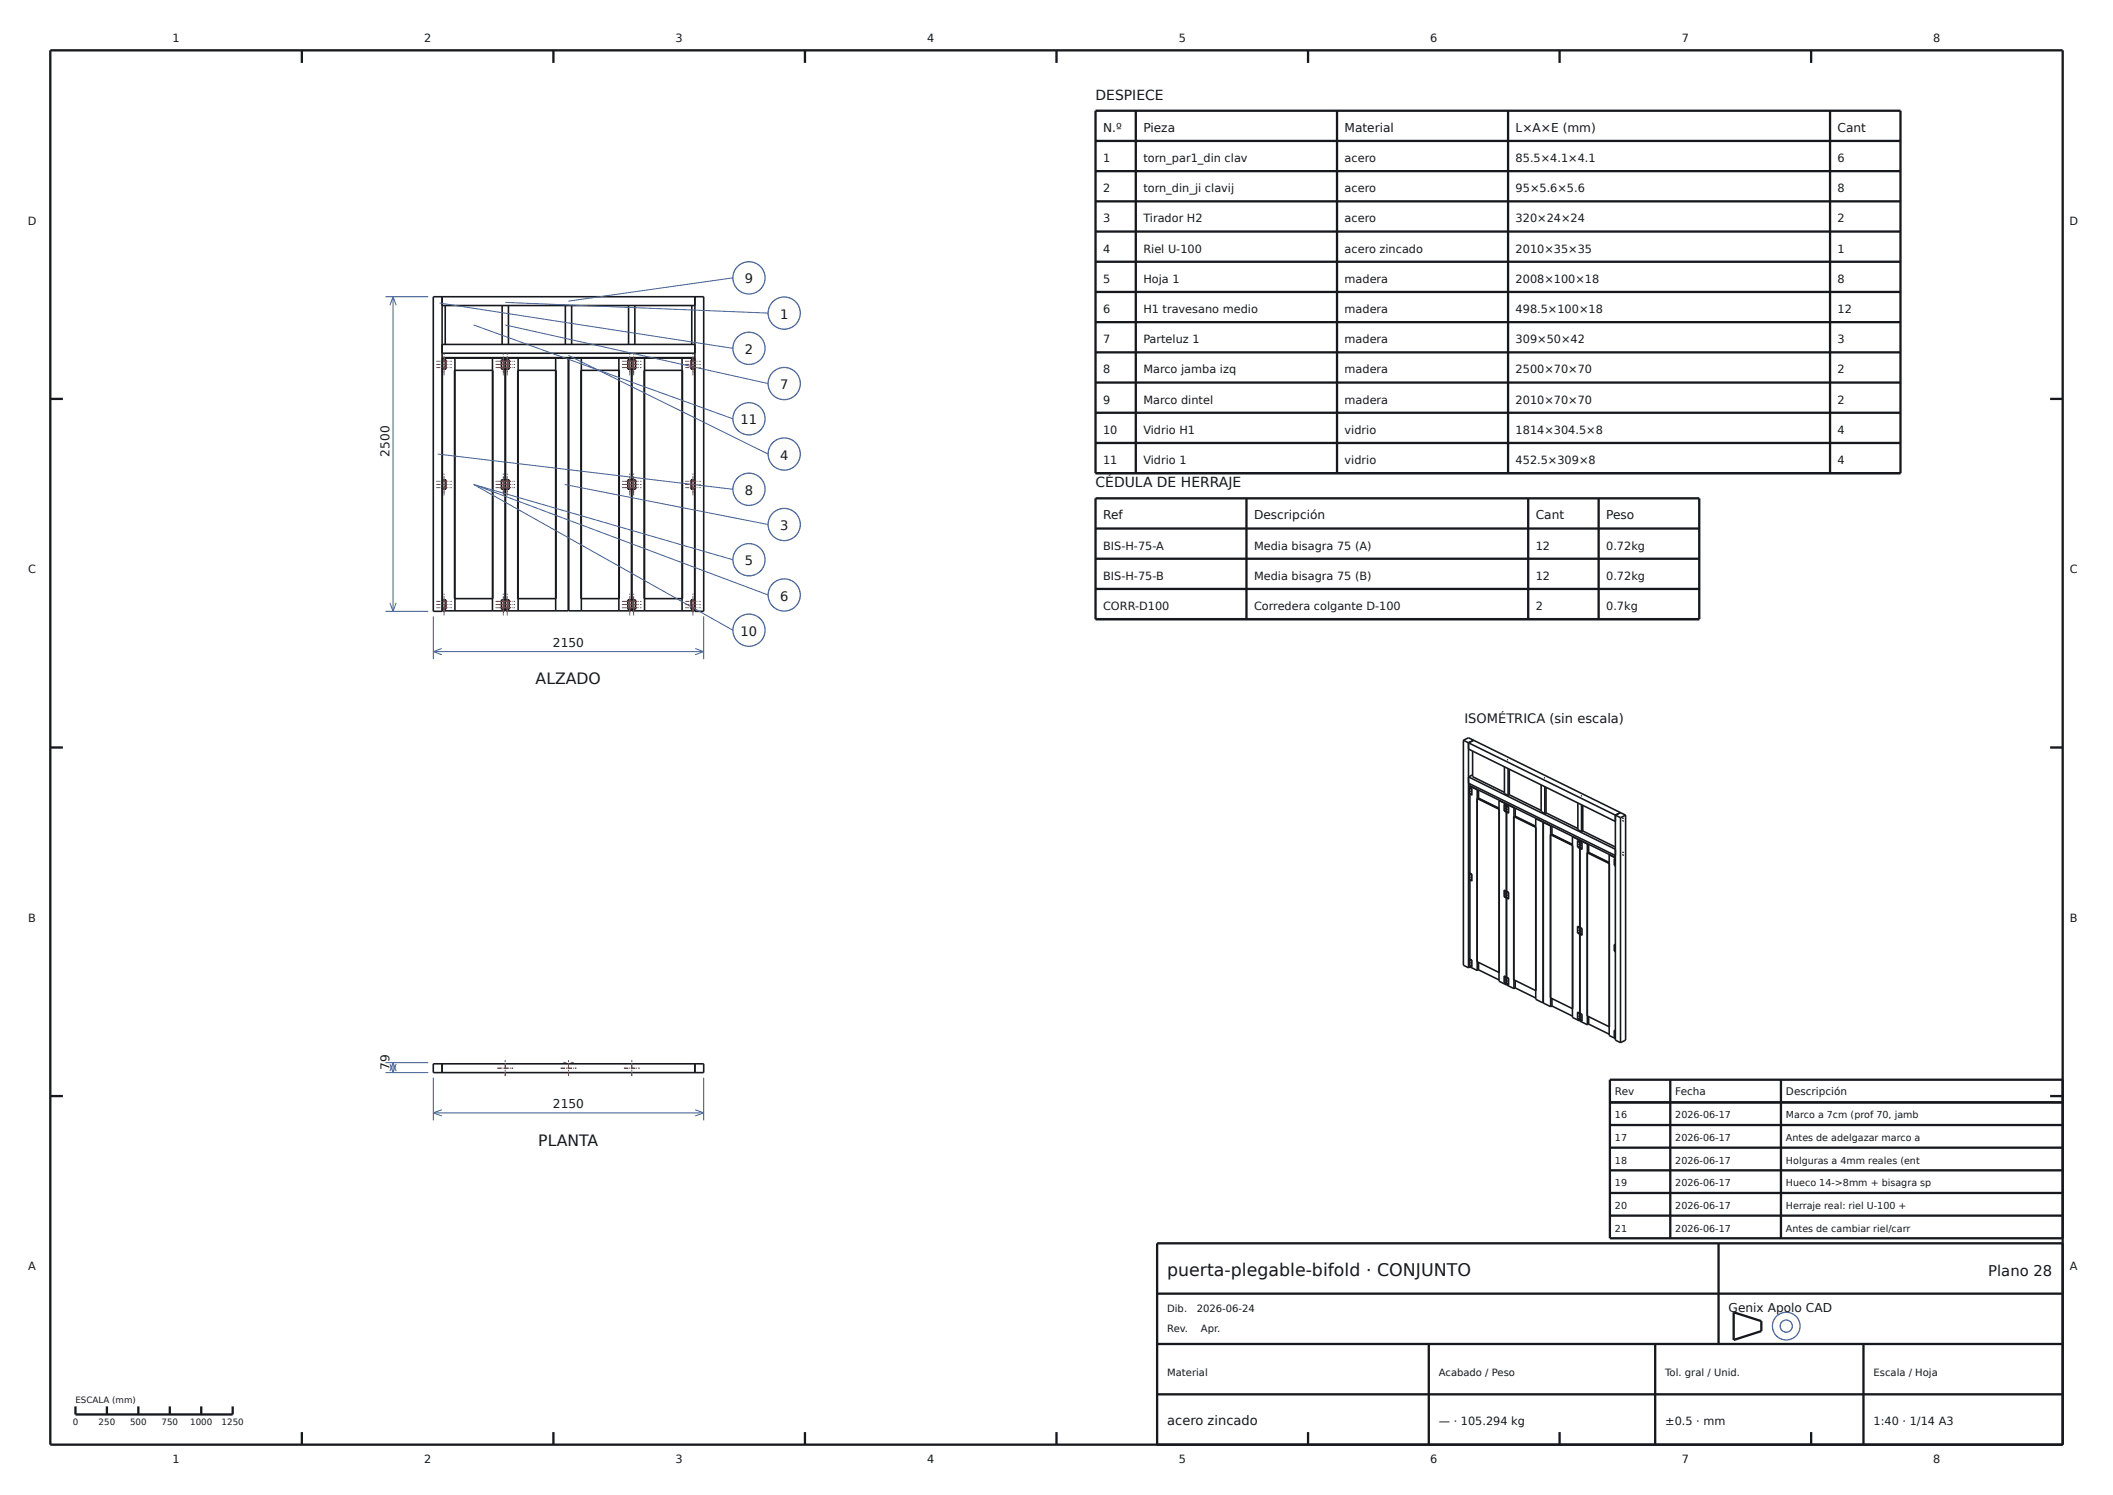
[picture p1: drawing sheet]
<svg xmlns="http://www.w3.org/2000/svg" width="420mm" height="297mm" viewBox="0 0 420 297" stroke-linecap="round" stroke-linejoin="round" font-family="sans-serif">
<g fill="#fdfdfb" stroke="#3a5e9c" stroke-width=".25">
<circle cx="148.9" cy="55.2" r="3.2"/>
<circle cx="155.9" cy="62.2" r="3.2"/>
<circle cx="148.9" cy="69.2" r="3.2"/>
<circle cx="155.9" cy="76.2" r="3.2"/>
<circle cx="148.9" cy="83.2" r="3.2"/>
<circle cx="155.9" cy="90.2" r="3.2"/>
<circle cx="148.9" cy="97.2" r="3.2"/>
<circle cx="155.9" cy="104.2" r="3.2"/>
<circle cx="148.9" cy="111.2" r="3.2"/>
<circle cx="155.9" cy="118.2" r="3.2"/>
<circle cx="148.9" cy="125.2" r="3.2"/>
<circle cx="355" cy="263.5" r="2.75"/>
<circle cx="355.1" cy="263.5" r="1.21"/>
</g>
<g fill="none" stroke="#16181d" stroke-width=".46">
<path d="M10 10h400v277h-400zM60 10v2.5M110 10v2.5M160 10v2.5M210 10v2.5M260 10v2.5M310 10v2.5M360 10v2.5M217.8 22h160v72h-160zM217.8 28h160M217.8 34h160M217.8 40h160"/>
<path d="M225.8 22v72M265.8 22v72M299.8 22v72M363.8 22v72M217.8 46h160M217.8 52h160M217.8 58h160M10 79.3h2.5M217.8 64h160M217.8 70h160M217.8 76h160M407.5 79.3h2.5"/>
<path d="M217.8 99h120v24h-120zM217.8 82h160M217.8 88h160M247.8 99v24M303.8 99v24M317.8 99v24M217.8 105h120M217.8 111h120M217.8 117h120M10 148.5h2.5M407.5 148.5h2.5M10 217.8h2.5"/>
<path d="M320 219h90M332 214.5v31.5M354 214.5v31.5M407.5 217.8h2.5M410 214.5h-90v31.5h90M320 223.5h90M320 228h90M320 232.5h90M320 237h90M230 257h180M320 241.5h90M341.6 247v20"/>
<path d="M410 247h-180v40M15 279.4v1.6h31.2v-1.6M21.3 279.4v1.6M27.5 279.4v1.6M33.7 279.4v1.6M40 279.4v1.6M230 277h180M230 267h180M284 267v20M329 267v20M344.6 260.7l5.5 1.8v1.9l-5.5 1.8zM370.4 267v20"/>
<path d="M60 284.5v2.5M110 284.5v2.5M160 284.5v2.5M210 284.5v2.5M260 284.5v2.5M310 284.5v2.5M360 284.5v2.5"/>
</g>
<g fill="none" stroke="#16181d" stroke-width=".32">
<path d="M87.9 58.9v62.6h-1.8v-62.6h53.8v62.6h-1.8v-62.6M87.9 60.7h50.2M87.9 70.2h50.2M87.9 68.4h50.2M87.9 71.5h.7v1.8h-.7M87.9 71.1h50.2M88.2 72.4h.1M88.2 73h.1M88.2 71.8h.1M88.2 73.1h.1M88.2 71.7h.1M88.3 73h.1"/>
<path d="M88.3 72.3v.1M88.3 71.7h.1M88.3 72.4h.1M88.3 73.1h.1M88.3 71.8h.1M88.5 60.7v7.7M90.3 73.6h7.7v45.3h-7.7zM90.4 71.2v50.2M97.9 71.2v50.2M99.7 71.5h1.5v1.8h-1.5zM99.8 60.7v7.7M100 73h.1"/>
<path d="M100 71.8h.1M100 72.4h.1M100 73v.1M100 71.7v.1M100 73.1h.1M100 71.7h.1M100 72.3l.1 .1M100 72.3v.1M100.1 72.4h-.1M100.1 71.8h-.1M100.1 73.1h-.1M100.1 72.4h.1"/>
<path d="M100.1 71.8h.1M100.1 73.1h.1M100.1 73h.1M100.4 71.5v-.3h-12.5v50.2h12.5v-.4M100.4 73.3v22M100.4 71.5v1.8M100.5 73.3v22M100.8 72.4h.1M100.8 73h.1M100.8 71.8h.1M100.8 73.1h.1M100.8 71.7h.1"/>
<path d="M100.8 72.3v.1M100.9 72.4h.1M100.9 73h.1M100.9 73.1h-.1M100.9 71.8h.1M100.9 73v.1M101.1 60.7v7.7M102.9 73.6h7.6v45.3h-7.6zM103 71.2v50.2M110.4 71.2v50.2M110.9 71.1v.1M112.4 60.7v7.7"/>
<path d="M112.9 71.1v50.3h-12.4v-.4M112.9 71.2h-12.4v.3M113.1 71.1v50.3h12.4v-.4M113.1 71.2h12.4v.3M113.6 60.7v7.7M115 71.1v.1M115.5 73.6h7.6v45.3h-7.6zM115.5 71.2v50.2M123 71.2v50.2M124.8 71.5h1.5v1.8h-1.5zM124.9 60.7v7.7M125.1 73h.1"/>
<path d="M125.1 71.8h.1M125.1 72.4h.1M125.2 73h-.1M125.2 72.4h-.1M125.2 73.1h.1M125.2 72.4h.1M125.2 71.7h-.1M125.2 71.8h.1M125.2 73h.1M125.2 71.7h.1M125.2 72.3v.1M125.5 73.3v22"/>
<path d="M125.6 71.5v1.8M125.6 71.5v-.3h12.5v50.2h-12.5v-.4M125.6 73.3v22M125.9 72.4h.1M125.9 73h.1M125.9 71.8h.1M125.9 73.1h.1M125.9 71.7h.1M125.9 72.3v.1M126 73.1h-.1M126 72.4h-.1M126 71.7h.1"/>
<path d="M126 71.8h-.1M126 73.1h.1M126 73h.1M126 72.4h.1M126 71.7v.1M126 71.8h.1M126.2 60.7v7.7M128 73.6h7.6v45.3h-7.6zM128.1 71.2v50.2M135.6 71.2v50.2M137.5 60.7v7.7M137.7 72.4h.1"/>
<path d="M137.7 73h.1M137.7 71.8h.1M137.7 73.1h.1M137.7 71.7h.1M137.8 73h.1M137.8 72.4h.1M137.8 71.7h.1M137.8 73.1h.1M137.8 71.8h.1M137.8 73v.1M138.1 71.5h-.7v1.8h.7M87.9 95.3h.7v1.9h-.7"/>
<path d="M88.2 96.9h.1M88.2 95.6h.1M88.2 96.2v.1M88.2 96.2h.1M88.2 96.3h.1M88.2 96.8v.1M88.2 95.7h.1M88.2 96.8h.1M88.3 96.8h.1M88.3 96.2h.1M88.3 95.6h.1M88.3 96.9h.1"/>
<path d="M88.3 96.3h.1M88.3 95.7h.1M99.7 95.3h1.5v1.9h-1.5zM100 96.3h.1M100 96.9h.1M100 95.6h.1M100 96.2h.1M100 95.6v.1M100 96.8h.1M100.1 96.3h-.1M100.1 95.6h.1M100.1 95.7h-.1"/>
<path d="M100.1 96.9h.1M100.1 96.3h.1M100.1 95.7h.1M100.1 96.2h.1M100.4 97.2v22M100.4 95.3v1.9M100.5 97.2v22M100.8 96.3h.1M100.8 96.9h.1M100.8 95.6h.1M100.8 96.2h.1M100.8 96.8h.1"/>
<path d="M100.8 95.7h.1M100.9 96.8h.1M100.9 96.2h.1M100.9 96.9h-.1M100.9 95.6h.1M100.9 96.9h.1M100.9 95.7h.1M100.9 96.3h.1M100.9 95.6v.1M100.9 96.2v.1M124.8 95.3h1.5v1.9h-1.5zM125.1 96.3h.1"/>
<path d="M125.1 96.9h.1M125.1 95.6h.1M125.1 96.2h.1M125.2 96.8h-.1M125.2 96.2h-.1M125.2 96.9h.1M125.2 96.3h.1M125.2 95.7h.1M125.2 96.8h.1M125.2 96.2h.1M125.2 95.6h-.1M125.2 95.6h.1"/>
<path d="M125.2 96.2v.1M125.5 97.2v22M125.6 95.3v1.9M125.6 97.2v22M125.9 96.9h.1M125.9 95.6h.1M125.9 96.2v.1M125.9 96.2h.1M125.9 96.3h.1M125.9 96.8h.1M125.9 95.7h.1M126 96.3h-.1"/>
<path d="M126 95.6h.1M126 95.7h-.1M126 96.9h.1M126 96.8v.1M126 96.2h.1M126 96.3h.1M137.7 96.3h.1M137.7 96.9h.1M137.7 95.6h.1M137.7 96.2h.1M137.7 96.8h.1M137.7 95.7h.1"/>
<path d="M137.8 96.8h.1M137.8 96.2h.1M137.8 95.6h.1M137.8 96.9h.1M137.8 95.7h.1M137.8 96.3h.1M137.8 95.6v.1M138.1 95.3h-.7v1.9h.7M87.9 119.2h.7v1.8h-.7M88.2 119.5h.1M88.2 119.4h.1M88.3 119.4h.1"/>
<path d="M88.3 119.5h.1M99.7 119.2h1.5v1.8h-1.5zM100 119.5h.1M100 119.4v.1M100 119.4h.1M100.1 119.4h.1M100.1 119.5h-.1M100.1 119.5h.1M100.4 119.2v1.8M100.8 119.5h.1M100.8 119.4h.1M100.9 119.4h.1"/>
<path d="M100.9 119.5h.1M124.8 119.2h1.5v1.8h-1.5zM125.1 119.5h.1M125.1 119.4h.1M125.2 119.5h.1M125.2 119.4h-.1M125.2 119.4h.1M125.6 119.2v1.8M125.9 119.5h.1M125.9 119.4h.1M126 119.4h.1M126 119.5h-.1"/>
<path d="M126 119.4v.1M126 119.5h.1M137.7 119.5h.1M137.7 119.4h.1M137.8 119.4h.1M137.8 119.5h.1M138.1 119.2h-.7v1.8h.7M88.2 120.1h.1M88.2 120.7h.1M88.2 120.7v.1M88.2 120.8h.1M88.3 120.7h.1"/>
<path d="M88.3 120.1h.1M88.3 120.8h.1M100 120.1h.1M100 120.7v.1M100 120.7h.1M100 120.8h.1M100.1 120.8h-.1M100.1 120.1h-.1M100.1 120.8h.1M100.1 120.1h.1M100.1 120.7h.1M100.8 120.7h.1"/>
<path d="M100.8 120.7v.1M100.8 120.1h.1M100.8 120.8h.1M100.9 120.1h.1M100.9 120.8h.1M100.9 120.7h.1M125.1 120.7h.1M125.1 120.7v.1M125.1 120.1h.1M125.2 120.7h-.1M125.2 120.1h-.1M125.2 120.8h.1"/>
<path d="M125.2 120.1h.1M125.2 120.7h.1M125.9 120.1h.1M125.9 120.7h.1M125.9 120.7v.1M125.9 120.8h.1M126 120.7h.1M126 120.8h-.1M126 120.1h-.1M126 120.1h.1M126 120.7v.1M137.7 120.1h.1"/>
<path d="M137.7 120.7h.1M137.7 120.8h.1M137.8 120.7h.1M137.8 120.1h.1M137.8 120.8h.1M290.9 147.1v44.7l1 .5M290.9 147.1l1-.5 1 .5M290.9 147.1l1 .5M291.9 147.6v44.7M291.9 147.6l30.2 14.8M291.9 148.8l29.2 14.4M291.9 155.6l29.2 14.4"/>
<path d="M292.1 156.4h.1M292.1 157.7h.1M292.1 156.4l.5 .2M292.1 156.4v1.3M292.1 157.7l.5 .3M292.1 155.7v.4l29 14.2M292.2 156.4h-.1M292.2 156.4h.1M292.2 156.2v.2M292.2 157.8v15.7M292.2 156.2l1.4 .7M292.3 156.1l-.1 .1"/>
<path d="M292.3 156.7h.1M292.3 157.2h.1M292.3 157.6h.1M292.3 157.6v.1M292.3 156.8h.1M292.3 157.7h.1M292.3 157.1v.1M292.4 157.6h.1M292.4 157.2h.1M292.4 156.7h.1M292.4 157.7h.1M292.4 156.8h.1"/>
<path d="M292.4 157.6v.1M292.4 156.7v.1M292.6 156.6v1.4M292.6 156.6h.1M292.6 157.9v.1M292.7 153.9l-.8 .4 29.2 14.4M292.7 149.2v5.1l6.3 3.1M292.9 147.1l-1 .5M292.9 147.1l30.2 14.8M293.6 158.6l4.4 2.2v32.4l-4.4-2.2zM293.6 156.9v35.9M293.7 158.6l4.3 2.1"/>
<path d="M293.7 156.9h-.1M293.9 156.9v1.7M293.9 158.6l4.1 2M298 159l1.4 .7M298 159v35.9l1.4 .7M298 159h.1M299 159.8v1.3l.9 .5M299 159.8l.9 .4M299 159.8h.1M299 152.3v5.4l.8 .3M299.4 160h.1M299.4 159.7v35.9"/>
<path d="M299.5 160h-.1M299.5 160h.1M299.5 159.8l1.4 .7M299.5 159.8v35.9l1.4 .7M299.5 159.7h-.1M299.5 159.7v.1M299.7 150.9h.1M299.8 152.7v5.3M300 157.9l6.3 3.1M300 152.8v5.1M300 157.9l-.2 .1M306.3 155.9v5.3l.8 .4"/>
<path d="M307 154.5h.1M307.1 156.3v5.3M307.3 156.4v5.1M313.6 159.5v5.3l.8 .4M314.3 158.1h.1M314.4 158.1h.1M314.4 159.9v5.3M314.6 160v5.1M292.1 173.5h.1M292.1 174.8h.1M292.1 173.5l.5 .2M292.1 174.8l.5 .2"/>
<path d="M292.1 173.5v1.3M292.2 173.4h.1M292.2 173.4l-.1 .1M292.2 173.5h.1M292.2 174.8v15.7M292.3 174.2h.1M292.3 174.7h.1M292.3 173.8h.1M292.3 174.2v.1M292.4 174.7h.1M292.4 174.2h.1M292.4 173.8h.1"/>
<path d="M292.4 174.3h.1M292.6 173.7v1.3M292.6 173.7h.1M292.6 175h.1M299 176.8v1.4l.9 .4M299 176.8l.9 .5M299 176.8h.1M299.2 160.1h.1M299.2 160.5h.1M299.2 177.6h.1M299.2 161h.1M299.2 178.1h.1"/>
<path d="M299.2 177.2h.1M299.2 178h.1M299.2 177.1h.1M299.2 160.6h.1M299.4 177h.1M299.4 161.3h.1M299.4 178.4h.1M299.4 177.1h.1M299.5 177h.1M299.5 177h-.1M299.5 177l-.1 .1M299.5 177v.1"/>
<path d="M299.6 160.8h.1M299.6 160.3h.1M299.6 178.3h.1M299.6 177.4h.1M299.6 177.8h.1M299.6 161.2h.1M299.6 178.2v.1M299.6 160.7h.1M299.6 178.2h.1M299.6 161.3h.1M299.6 160.4h.1M299.7 160.8h.1"/>
<path d="M299.7 177.4h.1M299.7 178.3h.1M299.7 177.8h.1M299.7 161.2h.1M299.7 160.3h.1M299.7 161.3h.1M299.7 160.4h.1M299.9 160.2v1.4M299.9 177.3v1.3M299.9 160.2h.1M299.9 161.5v.1M299.9 177.2v.1"/>
<path d="M299.9 178.6h.1M300.9 162.2l4.4 2.2v32.4l-4.4-2.2zM300.9 160.5v35.9M301 162.1l4.3 2.1M301 160.5h-.1M301.2 160.5v1.7M301.2 162.2l4.1 2M305.3 162.6l1.4 .7M305.3 162.6v35.9l1.4 .7M305.3 162.6h.1M305.6 162.7v.1M306.7 163.3v35.9"/>
<path d="M306.8 163.3v36l1.4 .7M306.8 163.3h-.1M306.8 163.3l1.4 .8M306.8 163.3h.1M307.3 161.5l6.3 3.1M307.3 161.5l-.2 .1M308 163.9v.1M308.2 165.8l4.4 2.2v32.4l-4.4-2.2zM308.2 164.1v35.9M308.3 165.7l4.3 2.1M308.3 164l-.1 .1M308.5 164.1v1.7"/>
<path d="M308.5 165.7l4.1 2.1M312.6 166.2l1.4 .7M312.6 166.2v35.9l1.4 .7M312.6 166.2h.1M313.6 167v1.3l.9 .4M313.6 167l.9 .4M313.6 166.9v.1M313.8 168.2h.1M313.8 167.3h.1M313.8 167.7h.1M313.8 167.8h.1M314 166.9v35.9"/>
<path d="M314 167.1l.1 .1M314 168.5h.1M314 167.2h.1M314.1 167l1.4 .7M314.1 167v.2M314.1 168.5v15.8M314.1 167.2h-.1M314.1 166.9h-.1M314.1 166.9v.1M314.2 167.9v.1M314.2 168.4h.1M314.2 167.5h.1"/>
<path d="M314.2 167.9h.1M314.2 168h.1M314.3 168.4h.1M314.3 168h.1M314.3 167.5h.1M314.5 167.4v1.3M314.5 167.4h.1M314.5 168.7h.1M314.6 165.1l6.5 3.2M314.6 165.1l-.2 .1M315.5 169.4l4.4 2.2v32.4l-4.4-2.2M315.5 167.7v35.9"/>
<path d="M315.6 169.3l4.3 2.1M315.6 167.6l-.1 .1M315.8 167.7v1.7M315.8 169.3l4.1 2M319.9 169.8v35.9l1.2 .6M319.9 169.8l1.2 .6M319.9 169.8h.1M320.9 170.6v1.3l.2 .1M320.9 170.6l.2 .1M320.9 170.5v.1M321.1 170.9h.1M321.1 171.3h.1"/>
<path d="M321.1 171.8h.1M321.1 171.4h.1M321.1 171.7h.1M322.1 161.4l-1 .5v44.7l1 .5M322.1 162.4v44.7M322.6 162.6h.1M322.6 169.9h.1M322.6 163.1h.1M322.6 169.3h.1M322.6 169.4h.1M322.6 169.8v.1M322.6 162.5h.1"/>
<path d="M322.6 169.8h.1M322.6 163h.1M322.7 169.9h-.1M322.7 169.8h.1M322.7 169.9h.1M322.7 162.5h.1M322.7 169.3h.1M322.7 163.1h.1M323.1 161.9l-1 .5M323.1 161.9v44.7l-1 .5M292.1 190.5h.1M292.1 191.9h.1"/>
<path d="M292.1 190.5l.5 .2M292.1 191.9l.5 .2M292.1 190.5v1.4M292.2 190.5h.1M292.2 191.9v.2l1.4 .7M292.2 192.1l-.3 .2M292.3 191.3h.1M292.3 191.7h.1M292.3 190.8h.1M292.3 190.8v.1M292.4 191.7h.1M292.4 191.8h.1"/>
<path d="M292.4 191.3h.1M292.4 190.8h.1M292.4 190.9h.1M292.6 190.7v1.4M292.6 190.7h.1M292.6 192.1h.1M293.9 191.2v1.5M293.9 192.7l-.3 .1M293.9 192.7l4.1 2M299 193.9v1.3l.9 .5M299 193.9l.9 .4M299 193.9h.1"/>
<path d="M299.2 194.2h.1M299.2 194.7h.1M299.2 195.1h.1M299.2 194.6h.1M299.4 194.1h.1M299.4 195.4h.1M299.5 194.1h.1M299.5 195.6h-.1M299.6 194.4h.1M299.6 194.9h.1M299.6 195.3h.1M299.6 194.4v.1"/>
<path d="M299.6 195.4h.1M299.6 194.5h.1M299.7 195.3h.1M299.7 194.4h.1M299.7 194.9h.1M299.7 194.5h.1M299.9 194.3v1.4M299.9 194.3h.1M299.9 195.6v.1M301.2 194.8v1.5M301.2 196.3l-.3 .1M301.2 196.3l4.1 2"/>
<path d="M306.8 199.2h-.1M308.5 198.4v1.5M308.5 199.9l-.3 .1M308.5 199.9l4.1 2M313.6 184v1.4l.9 .4M313.6 184l.9 .5M313.6 184h.1M313.8 185.2h.1M313.8 184.3h.1M313.8 184.8h.1M313.8 184.4h.1M313.8 185.3h.1"/>
<path d="M314 184.2h.1M314 185.6h.1M314.1 184.2h.1M314.1 185.6v15.7M314.1 184.2h-.1M314.2 184.6h.1M314.2 185.5h.1M314.2 185h.1M314.2 185.4h.1M314.2 184.5h.1M314.3 185.5h.1M314.3 185h.1"/>
<path d="M314.3 184.6h.1M314.5 184.5v1.3M314.5 184.4v.1M314.5 185.8h.1M320.9 187.6l.2 .1M320.9 187.6v1.4l.2 .1M320.9 187.6h.1M321.1 187.9h.1M321.1 188.8h.1M321.1 188.4h.1M321.1 188.9h.1M321.1 188h.1"/>
<path d="M86.1 211.3h53.8v1.8h-53.8zM87.9 211.3v1.8M100.4 212.2h.1M100.4 212.3h.1M100.5 212.3h.1M100.5 212.2h.1M100.5 212.2v.1M112 211.2v.1M112 211.2h.1M112.1 211.2h-.1M112.1 211.2h.1M112.1 211.1v.1"/>
<path d="M112.3 211.1h.1M112.3 211.1h-.2M112.4 211.1v.1M112.4 211.2h.1M112.5 211.2h.1M112.5 211.2v.1M112.9 212.2h.1M113 212.3h.1M113 212.2h.1M113 212.2v.1M113.1 212.2h.1M113.5 211.2v.1"/>
<path d="M113.5 211.2h.1M113.6 211.2h-.1M113.6 211.1v.1M113.7 211.1h.2M113.7 211.1h-.1M113.9 211.1v.1M113.9 211.2h.1M114 211.2h.1M114 211.2v.1M125.5 212.2h.1M125.5 212.3h.1M125.5 212.2v.1"/>
<path d="M125.6 212.2h-.1M125.6 212.3h.1M125.6 212.2h.1M138.1 211.3v1.8M313.6 201.1v1.3l.9 .5M313.6 201.1l.9 .4M313.6 201.1h.1M313.8 202.3h.1M313.8 201.8h.1M313.8 201.4h.1M313.8 201.9h.1M313.8 201.8v.1"/>
<path d="M314 201.2l.1 .1M314 201.3h.1M314 202.6h.1M314.1 202.7v.2l1.4 .7M314.1 202.8h-.1M314.1 201.3h-.1M314.1 201.3h.1M314.2 201.6h.1M314.2 202.5h.1M314.2 202.1h.1M314.2 202.5v.1M314.2 201.7h.1"/>
<path d="M314.2 202h.1M314.3 202.5h.1M314.3 202.1h.1M314.3 201.6h.1M314.5 201.5v1.4M314.5 201.5h.1M314.5 202.8v.1M315.8 202v1.4M315.8 203.4l-.3 .2M315.8 203.4l4.1 2.1M320.9 204.7l.2 .1M320.9 204.7v1.3l.2 .1"/>
<path d="M320.9 204.6v.1M321.1 205.4h.1M321.1 205.4v.1M321.1 205h.1M321.1 205.9h.1M321.1 205.5h.1"/>
</g>
<g fill="none" stroke="#3a5e9c" stroke-width=".2">
<path d="M76.6 58.9h8.5M78.1 58.9v62.6M78.1 58.9l.6 1.7M78.1 58.9l-.6 1.7M145.7 55.2l-32.7 4.6M87.4 60.2l58.3 9M94.2 64.6l51.5 18.6M100.4 60.1l52.3 2.1M100.4 64.6l52.3 11.6M113 70.6l39.7 19.6M87 90.2l58.7 7M94.2 96.3l51.5 14.9"/>
<path d="M94.2 96.3l58.5 21.9M94.2 96.3l51.5 28.9M112.2 96.3l40.5 7.9M77.5 119.8l.6 1.7M78.7 119.8l-.6 1.7M76.6 121.5h8.5M86.1 122.4v8.6M86.1 129.5h53.8M86.1 129.5l1.7 .6M87.8 128.8l-1.7 .7M138.2 128.8l1.7 .7M139.9 122.4v8.6"/>
<path d="M139.9 129.5l-1.7 .6M76.6 213.1h8.5M76.6 211.1h8.5M77.5 211.4l.6 1.7M78.1 211.1v2M78.1 211.1l.6 1.7M78.1 211.1l-.6 1.7M78.7 211.4l-.6 1.7M86.1 214.1v8.5M139.9 214.1v8.5M86.1 221.1h53.8M86.1 221.1l1.7 .6"/>
<path d="M87.8 220.5l-1.7 .6M138.2 220.5l1.7 .6M139.9 221.1l-1.7 .6"/>
</g>
<g fill="none" stroke="#b0413e" stroke-width=".2" stroke-dasharray=".8 .2 .1 .2" stroke-linecap="butt">
<path d="M86.7 73h3.1M86.7 72.4h3.1M86.7 71.8h3.1M88.3 74.6v-3.1M88.3 74v-3.1M88.3 73.3v-3.1M98.5 73h3.1M98.5 72.4h3.1M98.5 71.8h3.1M99.3 73h3.1M99.3 72.4h3.1M99.3 71.8h3.1"/>
<path d="M100 74.6v-3.1M100 74v-3.1M100 73.3v-3.1M100.8 74.6v-3.1M100.8 74v-3.1M100.8 73.3v-3.1M123.6 73h3.1M123.6 72.4h3.1M123.6 71.8h3.1M124.4 73h3.1M124.4 72.4h3.1M124.4 71.8h3.1"/>
<path d="M125.2 74.6v-3.1M125.2 74v-3.1M125.2 73.3v-3.1M125.9 74.6v-3.1M125.9 74v-3.1M125.9 73.3v-3.1M136.2 73h3.1M136.2 72.4h3.1M136.2 71.8h3.1M137.7 74.6v-3.1M137.7 74v-3.1M137.7 73.3v-3.1"/>
<path d="M86.7 96.9h3.1M86.7 96.3h3.1M86.7 95.6h3.1M88.3 98.4v-3.1M88.3 97.8v-3.1M88.3 97.2v-3.1M98.5 96.9h3.1M98.5 96.3h3.1M98.5 95.6h3.1M99.3 96.9h3.1M99.3 96.3h3.1M99.3 95.6h3.1"/>
<path d="M100 98.4v-3.1M100 97.8v-3.1M100 97.2v-3.1M100.8 98.4v-3.1M100.8 97.8v-3.1M100.8 97.2v-3.1M123.6 96.9h3.1M123.6 96.3h3.1M123.6 95.6h3.1M124.4 96.9h3.1M124.4 96.3h3.1M124.4 95.6h3.1"/>
<path d="M125.2 98.4v-3.1M125.2 97.8v-3.1M125.2 97.2v-3.1M125.9 98.4v-3.1M125.9 97.8v-3.1M125.9 97.2v-3.1M136.2 96.9h3.1M136.2 96.3h3.1M136.2 95.6h3.1M137.7 98.4v-3.1M137.7 97.8v-3.1M137.7 97.2v-3.1"/>
<path d="M86.7 119.5h3.1M98.5 119.5h3.1M99.3 119.5h3.1M123.6 119.5h3.1M124.4 119.5h3.1M136.2 119.5h3.1M86.7 120.7h3.1M86.7 120.1h3.1M88.3 122.3v-3.1M88.3 121.7v-3.2M88.3 121v-3.1M98.5 120.7h3.1"/>
<path d="M98.5 120.1h3.1M99.3 120.7h3.1M99.3 120.1h3.1M100 122.3v-3.1M100 121.7v-3.2M100 121v-3.1M100.8 122.3v-3.1M100.8 121.7v-3.2M100.8 121v-3.1M123.6 120.7h3.1M123.6 120.1h3.1M124.4 120.7h3.1"/>
<path d="M124.4 120.1h3.1M125.2 122.3v-3.1M125.2 121.7v-3.2M125.2 121v-3.1M125.9 122.3v-3.1M125.9 121.7v-3.2M125.9 121v-3.1M136.2 120.7h3.1M136.2 120.1h3.1M137.7 122.3v-3.1M137.7 121.7v-3.2M137.7 121v-3.1"/>
<path d="M98.9 212.2h3.1M100.4 213.8v-3.1M111.4 212.2h3.2M113 213.8v-3.1M124 212.2h3.1M125.6 213.8v-3.1"/>
</g>
<text font-size="3.5" fill="#16181d" x="232" y="253.4">puerta-plegable-bifold · CONJUNTO</text>
<g font-size="3.1" fill="#16181d">
<text x="106.5" y="136">ALZADO</text>
<text x="107" y="227.6">PLANTA</text>
</g>
<text font-size="2.9" fill="#16181d" x="395.2" y="253.4">Plano 28</text>
<g font-size="2.8" fill="#16181d">
<text x="217.8" y="19.8">DESPIECE</text>
<text x="217.8" y="96.8">CÉDULA DE HERRAJE</text>
</g>
<g font-size="2.6" fill="#16181d">
<text x="148" y="56.3">9</text>
<text x="155" y="63.3">1</text>
<text x="148" y="70.3">2</text>
<text x="155" y="77.3">7</text>
<text x="147.2" y="84.3">11</text>
<text x="155" y="91.3">4</text>
<text x="148" y="98.3">8</text>
<text x="155" y="105.3">3</text>
<text x="148" y="112.3">5</text>
<text x="155" y="119.3">6</text>
<text x="147.2" y="126.3">10</text>
<text x="291.1" y="143.6">ISOMÉTRICA (sin escala)</text>
<text x="232" y="283">acero zincado</text>
</g>
<g font-size="2.4" fill="#16181d">
<text x="219.3" y="26.2">N.º</text>
<text x="227.3" y="26.2">Pieza</text>
<text x="267.3" y="26.2">Material</text>
<text x="301.3" y="26.2">L×A×E (mm)</text>
<text x="365.3" y="26.2">Cant</text>
<text x="77.4" y="90.7" transform="rotate(-90 77.4 90.7)">2500</text>
<text x="219.3" y="103.2">Ref</text>
<text x="249.3" y="103.2">Descripción</text>
<text x="305.3" y="103.2">Cant</text>
<text x="319.3" y="103.2">Peso</text>
<text x="109.9" y="128.4">2150</text>
<text x="77.4" y="212.6" transform="rotate(-90 77.4 212.6)">79</text>
<text x="109.9" y="220.1">2150</text>
<text x="343.6" y="260.6">Genix Apolo CAD</text>
</g>
<g font-size="2.2" fill="#16181d">
<text x="34.3" y="8.4">1</text>
<text x="84.3" y="8.4">2</text>
<text x="134.3" y="8.4">3</text>
<text x="184.3" y="8.4">4</text>
<text x="234.3" y="8.4">5</text>
<text x="284.3" y="8.4">6</text>
<text x="334.3" y="8.4">7</text>
<text x="384.3" y="8.4">8</text>
<text x="219.3" y="32.2">1</text>
<text x="227.3" y="32.2">torn_par1_din clav</text>
<text x="267.3" y="32.2">acero</text>
<text x="301.3" y="32.2">85.5×4.1×4.1</text>
<text x="365.3" y="32.2">6</text>
<text x="219.3" y="38.2">2</text>
<text x="227.3" y="38.2">torn_din_ji clavij</text>
<text x="267.3" y="38.2">acero</text>
<text x="301.3" y="38.2">95×5.6×5.6</text>
<text x="365.3" y="38.2">8</text>
<text x="5.5" y="44.6">D</text>
<text x="219.3" y="44.2">3</text>
<text x="227.3" y="44.2">Tirador H2</text>
<text x="267.3" y="44.2">acero</text>
<text x="301.3" y="44.2">320×24×24</text>
<text x="365.3" y="44.2">2</text>
<text x="411.3" y="44.6">D</text>
<text x="219.3" y="50.2">4</text>
<text x="227.3" y="50.2">Riel U-100</text>
<text x="267.3" y="50.2">acero zincado</text>
<text x="301.3" y="50.2">2010×35×35</text>
<text x="365.3" y="50.2">1</text>
<text x="219.3" y="56.2">5</text>
<text x="227.3" y="56.2">Hoja 1</text>
<text x="267.3" y="56.2">madera</text>
<text x="301.3" y="56.2">2008×100×18</text>
<text x="365.3" y="56.2">8</text>
<text x="219.3" y="62.2">6</text>
<text x="227.3" y="62.2">H1 travesano medio</text>
<text x="267.3" y="62.2">madera</text>
<text x="301.3" y="62.2">498.5×100×18</text>
<text x="365.3" y="62.2">12</text>
<text x="219.3" y="68.2">7</text>
<text x="227.3" y="68.2">Parteluz 1</text>
<text x="267.3" y="68.2">madera</text>
<text x="301.3" y="68.2">309×50×42</text>
<text x="365.3" y="68.2">3</text>
<text x="219.3" y="74.2">8</text>
<text x="227.3" y="74.2">Marco jamba izq</text>
<text x="267.3" y="74.2">madera</text>
<text x="301.3" y="74.2">2500×70×70</text>
<text x="365.3" y="74.2">2</text>
<text x="219.3" y="80.2">9</text>
<text x="227.3" y="80.2">Marco dintel</text>
<text x="267.3" y="80.2">madera</text>
<text x="301.3" y="80.2">2010×70×70</text>
<text x="365.3" y="80.2">2</text>
<text x="219.3" y="86.2">10</text>
<text x="227.3" y="86.2">Vidrio H1</text>
<text x="267.3" y="86.2">vidrio</text>
<text x="301.3" y="86.2">1814×304.5×8</text>
<text x="365.3" y="86.2">4</text>
<text x="219.3" y="92.2">11</text>
<text x="227.3" y="92.2">Vidrio 1</text>
<text x="267.3" y="92.2">vidrio</text>
<text x="301.3" y="92.2">452.5×309×8</text>
<text x="365.3" y="92.2">4</text>
<text x="5.6" y="113.9">C</text>
<text x="219.3" y="109.2">BIS-H-75-A</text>
<text x="249.3" y="109.2">Media bisagra 75 (A)</text>
<text x="305.3" y="109.2">12</text>
<text x="319.3" y="109.2">0.72kg</text>
<text x="411.4" y="113.9">C</text>
<text x="219.3" y="115.2">BIS-H-75-B</text>
<text x="249.3" y="115.2">Media bisagra 75 (B)</text>
<text x="305.3" y="115.2">12</text>
<text x="319.3" y="115.2">0.72kg</text>
<text x="219.3" y="121.2">CORR-D100</text>
<text x="249.3" y="121.2">Corredera colgante D-100</text>
<text x="305.3" y="121.2">2</text>
<text x="319.3" y="121.2">0.7kg</text>
<text x="5.6" y="183.1">B</text>
<text x="411.4" y="183.1">B</text>
<text x="5.6" y="252.4">A</text>
<text x="411.4" y="252.4">A</text>
<text x="286" y="283">— · 105.294 kg</text>
<text x="331" y="283">±0.5 · mm</text>
<text x="372.4" y="283">1:40 · 1/14 A3</text>
<text x="34.3" y="290.6">1</text>
<text x="84.3" y="290.6">2</text>
<text x="134.3" y="290.6">3</text>
<text x="184.3" y="290.6">4</text>
<text x="234.3" y="290.6">5</text>
<text x="284.3" y="290.6">6</text>
<text x="334.3" y="290.6">7</text>
<text x="384.3" y="290.6">8</text>
</g>
<g font-size="2.1" fill="#16181d">
<text x="321" y="217.6">Rev</text>
<text x="333" y="217.6">Fecha</text>
<text x="355" y="217.6">Descripción</text>
</g>
<g font-size="2" fill="#16181d">
<text x="232" y="260.6">Dib.</text>
<text x="237.9" y="260.6">2026-06-24</text>
<text x="232" y="264.6">Rev.</text>
<text x="238.7" y="264.6">Apr.</text>
<text x="232" y="273.4">Material</text>
<text x="286" y="273.4">Acabado / Peso</text>
<text x="331" y="273.4">Tol. gral / Unid.</text>
<text x="372.4" y="273.4">Escala / Hoja</text>
</g>
<g font-size="1.9" fill="#16181d">
<text x="321" y="222.2">16</text>
<text x="321" y="226.7">17</text>
<text x="333" y="222.2">2026-06-17</text>
<text x="333" y="226.7">2026-06-17</text>
<text x="355" y="222.2">Marco a 7cm (prof 70, jamb</text>
<text x="355" y="226.7">Antes de adelgazar marco a</text>
<text x="321" y="231.2">18</text>
<text x="333" y="231.2">2026-06-17</text>
<text x="355" y="231.2">Holguras a 4mm reales (ent</text>
<text x="321" y="235.7">19</text>
<text x="333" y="235.7">2026-06-17</text>
<text x="355" y="235.7">Hueco 14-&gt;8mm + bisagra sp</text>
<text x="321" y="240.2">20</text>
<text x="321" y="244.7">21</text>
<text x="333" y="240.2">2026-06-17</text>
<text x="333" y="244.7">2026-06-17</text>
<text x="355" y="240.2">Herraje real: riel U-100 +</text>
<text x="355" y="244.7">Antes de cambiar riel/carr</text>
</g>
<g font-size="1.7" fill="#16181d">
<text x="15" y="278.8">ESCALA (mm)</text>
<text x="14.5" y="283">0</text>
<text x="19.6" y="283">250</text>
<text x="25.9" y="283">500</text>
<text x="32.1" y="283">750</text>
<text x="37.8" y="283">1000</text>
<text x="44.1" y="283">1250</text>
</g>
</svg>
